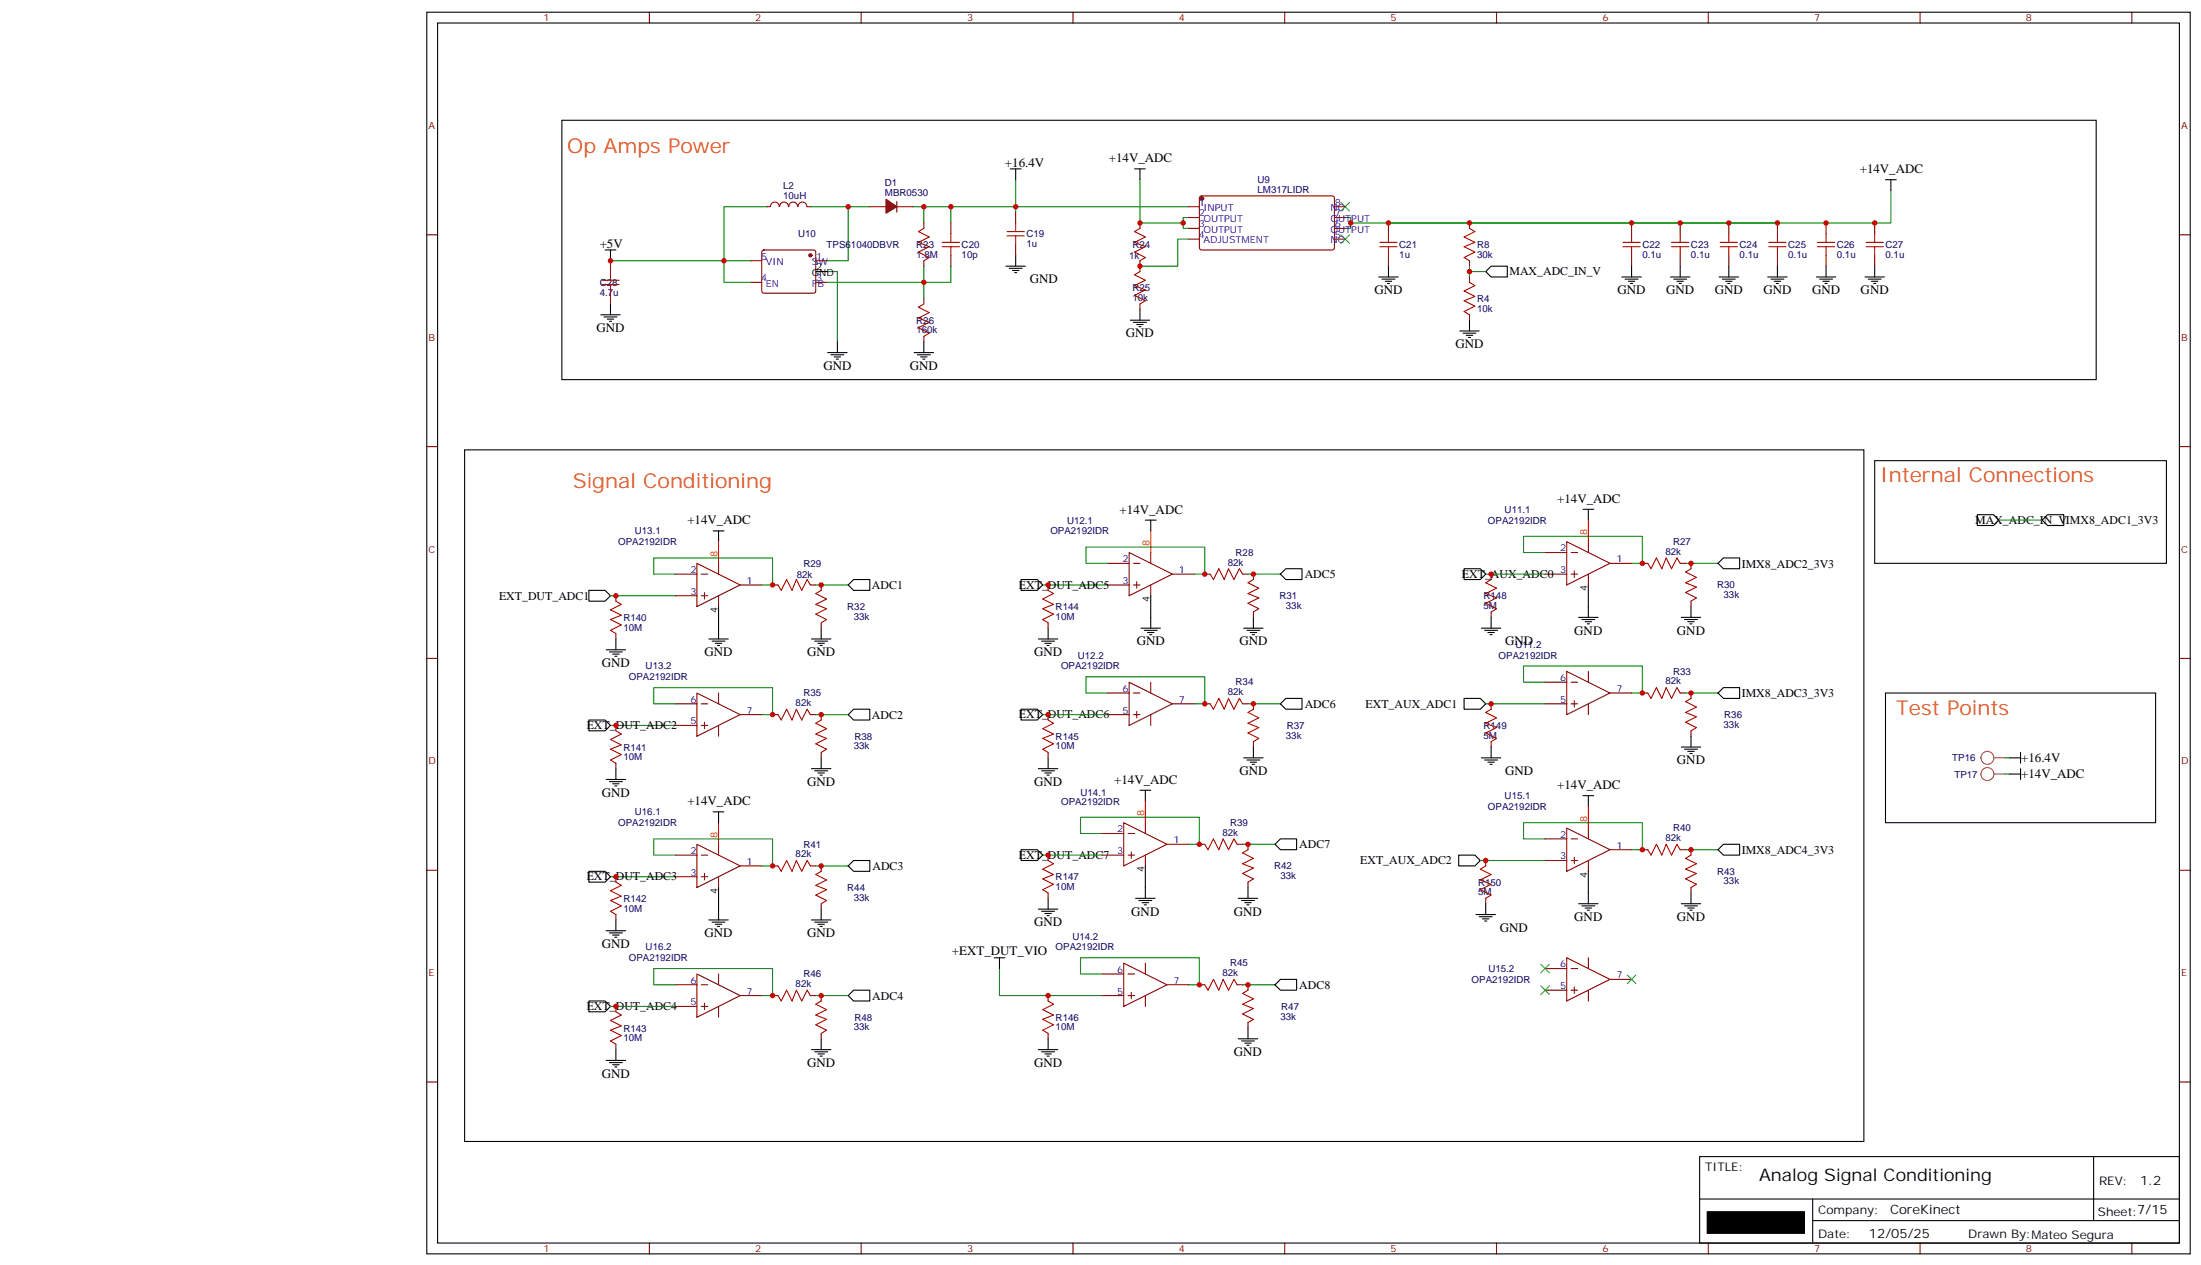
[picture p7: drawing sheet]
<svg xmlns="http://www.w3.org/2000/svg" width="719mm" height="413mm" viewBox="0 0 719 413" stroke-linecap="round" stroke-linejoin="round" font-family="sans-serif">
<g fill="none" stroke="#870000" stroke-width=".35">
<path d="M212 4v3.5M281.2 4v3.5M350.3 4v3.5M419.5 4v3.5M488.6 4v3.5M557.7 4v3.5M626.9 4v3.5M696 4v3.5M139.3 76.7h3.6M254.4 67.5a1.41 1.41 0 0 0-1.4-1.5 1.41 1.41 0 0 0-1.4 1.5h-1.1M254.6 67.5a1.41 1.41 0 0 1 1.4-1.5 1.41 1.41 0 0 1 1.4 1.5M257.6 67.5a1.41 1.41 0 0 1 1.4-1.5 1.41 1.41 0 0 1 1.4 1.5"/>
<path d="M260.6 67.5a1.41 1.41 0 0 1 1.4-1.5 1.41 1.41 0 0 1 1.4 1.5M263.5 67.5h1.1M284 67.5h5.3M292.8 67.5h5.3M292.8 65.7v3.6M301.6 72.8v1.7M310.4 72.8v3.5M331.6 69.3v3.5M331.6 79.8v3.6M372.2 72.8v1.7M388.1 67.5h3.5M388.1 71h3.5"/>
<path d="M388.1 74.5h3.5M388.1 78.1h3.5M391.8 64.2l.5-.2h42.9l.5 .7-.1 16.5-.6 .4-43-.1-.4-.6v-16.2zM435.7 67.5h3.5M435.7 71h3.5M435.7 74.5h3.5M435.7 78.1h3.5M453.3 72.8v3.5M479.8 72.8v1.7M532.7 72.8v3.5M548.6 72.8v3.5M564.4 72.8v3.5"/>
<path d="M580.3 72.8v3.5M596.2 72.8v3.5M612.1 72.8v3.5M711.6 76.7h3.5M199.3 85.1v3.6M199.3 95.7v3.5M245.2 85.1h3.5M245.2 92.2h3.5M248.9 81.8l.5-.2h16.2l.5 .2 .2 .5v12.7l-.2 .5-.5 .2h-16.2l-.5-.2-.2-.5v-12.7zM266.3 85.1h3.6M266.3 92.2h3.6M301.6 85.1v1.8"/>
<path d="M301.6 97.5v1.7M310.4 83.4v3.5M372.2 85.1v3.6M372.2 99.2v1.8M453.3 83.4v3.5M479.8 85.1v1.8M479.8 90.4v1.8M532.7 83.4v3.5M548.6 83.4v3.5M564.4 83.4v3.5M580.3 83.4v3.5M596.2 83.4v3.5"/>
<path d="M612.1 83.4v3.5M301.6 109.8v1.8M479.8 102.8v1.7M139.3 145.8h3.6M711.6 145.8h3.5M511.5 176.8l14.1 7.1-14.1 7.1zM518.6 176.8v3.6M201.1 194.5v1.8M220.5 187.4h7M220.5 194.5h7M227.5 183.9l14.2 7.1-14.2 7zM229 187.4h2.1"/>
<path d="M229 194.5h2.1M230 193.4v2.1M234.6 183.9v3.5M234.6 194.5v3.5M241.7 191h7M252.2 191h1.8M264.6 191h1.7M268.1 191v1.7M342.2 191v1.7M361.6 183.9h7.1M361.6 191h7.1M368.7 180.4l14.1 7-14.1 7.1z"/>
<path d="M370.1 183.9h2.1M370.1 191h2.1M371.1 189.9v2.1M375.7 180.4v3.5M375.7 191v3.5M382.8 187.4h7M393.3 187.4h1.8M405.7 187.4h1.8M409.2 187.4v1.8M409.2 199.8v1.7M486.8 187.4v1.8M486.8 199.8v1.7"/>
<path d="M504.5 187.4h7M504.5 180.4h7M512.9 187.4h2.2M512.9 180.4h2.2M514 186.4v2.1M518.6 187.4v3.6M525.6 183.9h7.1M536.2 183.9h1.8M548.6 183.9h1.7M552.1 183.9v1.8M552.1 196.3v1.7M139.3 214.9h3.6"/>
<path d="M201.1 206.8v1.8M268.1 203.3v1.8M342.2 203.3v1.8M511.5 219.2l14.1 7-14.1 7.1zM518.6 219.2v3.5M711.6 214.9h3.5M201.1 236.8v1.8M220.5 229.8h7M220.5 236.8h7M227.5 226.2l14.2 7.1-14.2 7zM229 229.8h2.1M229 236.8h2.1"/>
<path d="M230 235.8v2.1M234.6 226.2v3.6M234.6 236.8v3.5M241.7 233.3h7M252.2 233.3h1.8M264.6 233.3h1.7M268.1 233.3v1.8M342.2 233.3v1.8M361.6 233.3h7.1M361.6 226.2h7.1M368.7 222.7l14.1 7.1-14.1 7zM370.1 233.3h2.1"/>
<path d="M370.1 226.2h2.1M371.1 232.2v2.2M375.7 222.7v3.5M375.7 233.3v3.5M382.8 229.8h7M393.3 229.8h1.8M405.7 229.8h1.8M409.2 229.8v1.7M486.8 229.8v1.7M504.5 229.8h7M504.5 222.7h7M512.9 229.8h2.2"/>
<path d="M512.9 222.7h2.2M514 228.7v2.1M518.6 229.8v3.5M525.6 226.2h7.1M536.2 226.2h1.8M548.6 226.2h1.7M552.1 226.2v1.8M552.1 238.6v1.7M201.1 249.2v1.7M268.1 245.6v1.8M342.2 245.6v1.8M409.2 242.1v1.8"/>
<path d="M486.8 242.1v1.8M220.5 279.2h7M227.5 275.6l14.2 7.1-14.2 7zM229 279.2h2.1M234.6 275.6v3.6M342.2 279.2v1.7M359.8 272.1h7.1M359.8 279.2h7.1M366.9 268.6l14.1 7-14.1 7.1zM368.3 272.1h2.1M368.3 279.2h2.1M369.4 278.1v2.1"/>
<path d="M373.9 268.6v3.5M373.9 279.2v3.5M381 275.6h7.1M391.6 275.6h1.7M403.9 275.6h1.8M407.5 275.6v1.8M504.5 273.9h7M511.5 270.3l14.1 7.1-14.1 7zM512.9 273.9h2.2M514 279.9v2.1M518.6 270.3v3.6M525.6 277.4h7.1"/>
<path d="M536.2 277.4h1.8M548.6 277.4h1.7M552.1 277.4v1.8M139.3 284.1h3.6M201.1 286.2v1.8M201.1 298.6v1.7M220.5 286.2h7M229 286.2h2.1M230 285.2v2.1M234.6 286.2v3.5M241.7 282.7h7M252.2 282.7h1.8"/>
<path d="M264.6 282.7h1.7M268.1 282.7v1.7M268.1 295v1.8M342.2 291.5v1.8M407.5 288v1.7M485.1 280.9v1.8M485.1 293.3v1.7M504.5 280.9h7M512.9 280.9h2.2M518.6 280.9v3.5M552.1 289.7v1.8M711.6 284.1h3.5"/>
<path d="M227.5 318l14.2 7-14.2 7.1zM234.6 318v3.5M359.8 318h7.1M366.9 314.4l14.1 7.1-14.1 7zM368.3 318h2.1M373.9 314.4v3.6M504.5 316.2h7M511.5 312.7l14.1 7-14.1 7.1zM512.9 316.2h2.2M518.6 312.7v3.5M525.6 319.7h7.1M201.1 328.5v1.8"/>
<path d="M220.5 321.5h7M220.5 328.5h7M229 321.5h2.1M229 328.5h2.1M230 327.5v2.1M234.6 328.5v3.6M241.7 325h7M252.2 325h1.8M264.6 325h1.7M268.1 325v1.8M268.1 337.4v1.7M342.2 325v1.8"/>
<path d="M342.2 337.4v1.7M359.8 325h7.1M368.3 325h2.1M369.4 324v2.1M373.9 325v3.5M381 321.5h7.1M391.6 321.5h1.7M403.9 321.5h1.8M407.5 321.5v1.8M407.5 333.8v1.8M504.5 323.3h7M512.9 323.3h2.2"/>
<path d="M514 322.2v2.1M518.6 323.3v3.5M139.3 353.2h3.6M201.1 340.9v1.8M711.6 353.2h3.5M212 405.8v3.5M281.2 405.8v3.5M350.3 405.8v3.5M419.5 405.8v3.5M488.6 405.8v3.5M557.7 405.8v3.5M626.9 405.8v3.5"/>
<path d="M696 405.8v3.5"/>
</g>
<g fill="none" stroke="#000" stroke-width=".35">
<path d="M139.3 4h575.8v405.3h-575.8zM142.9 7.5h568.7v398.3h-568.7zM183.4 39.3h501v84.6h-501zM329.8 55.1h3.6M331.6 55.1v3.6M370.4 55.1h3.5M372.2 55.1v3.6M615.6 58.7h3.5M617.4 58.7v3.5M197.6 81.6h3.5M199.3 81.6v3.5M199.3 99.2v3.6"/>
<path d="M266.3 88.7h3.6M328.4 86.9h6.4M329.5 87.6h4.2M330.6 88.3h2.1M331.3 89h.7M331.6 83.4v3.5M450.1 90.4h6.4M451.2 91.1h4.2M452.3 91.8h2.1M453 92.5h.7M453.3 86.9v3.5M485.1 88.7l1.7-1.8h5.3v3.5h-5.3z"/>
<path d="M529.5 90.4h6.4M530.6 91.1h4.2M531.6 91.8h2.2M532.3 92.5h.7M532.7 86.9v3.5M545.4 90.4h6.3M546.5 91.1h4.2M547.5 91.8h2.1M548.2 92.5h.7M548.6 86.9v3.5M561.3 90.4h6.3M562.3 91.1h4.3"/>
<path d="M563.4 91.8h2.1M564.1 92.5h.7M564.4 86.9v3.5M577.1 90.4h6.4M578.2 91.1h4.2M579.3 91.8h2.1M580 92.5h.7M580.3 86.9v3.5M593 90.4h6.4M594.1 91.1h4.2M595.1 91.8h2.2M595.8 92.5h.7"/>
<path d="M596.2 86.9v3.5M608.9 90.4h6.3M610 91.1h4.2M611 91.8h2.1M611.7 92.5h.7M612.1 86.9v3.5M196.1 102.8h6.4M197.2 103.5h4.2M198.3 104.2h2.1M199 104.9h.7M270.2 115.1h6.4M271.3 115.8h4.2"/>
<path d="M272.3 116.5h2.2M273 117.2h.8M273.4 111.6v3.5M298.4 115.1h6.4M299.5 115.8h4.2M300.6 116.5h2.1M301.3 117.2h.7M301.6 111.6v3.5M369 104.5h6.4M370.1 105.2h4.2M371.1 105.9h2.1M371.8 106.6h.7"/>
<path d="M372.2 101v3.5M476.6 108.1h6.4M477.7 108.8h4.2M478.7 109.5h2.1M479.4 110.2h.7M479.8 104.5v3.6M151.7 146.9h456.8v225.7h-456.8zM612.1 150.4h95.2v33.5h-95.2zM232.8 173.3h3.6M234.6 173.3v3.5M373.9 169.8h3.6M375.7 169.8v3.5"/>
<path d="M516.8 166.3h3.5M518.6 166.3v3.5M645.6 168h5.3l1.7 1.8-1.7 1.8h-5.3zM666.7 169.8l1.8-1.8h5.3v3.6h-5.3zM192.3 192.7h5.3l1.7 1.8-1.7 1.8h-5.3zM234.6 198v10.6M276.9 191l1.8-1.8h5.3v3.5h-5.3zM333.4 189.2h5.3l1.7 1.8-1.7 1.7h-5.3zM375.7 194.5v10.6M418 187.4l1.8-1.7h5.3v3.5h-5.3zM478 185.7h5.3l1.8 1.7-1.8 1.8h-5.3zM518.6 191v10.5"/>
<path d="M552.1 198v3.5M560.9 183.9l1.8-1.8h5.3v3.6h-5.3zM197.9 212.1h6.4M199 212.8h4.2M200 213.5h2.1M200.7 214.2h.7M201.1 208.6v3.5M231.4 208.6h6.4M232.5 209.3h4.2M233.5 210h2.2M234.2 210.7h.7M264.9 208.6h6.4"/>
<path d="M266 209.3h4.2M267.1 210h2.1M267.8 210.7h.7M268.1 205.1v3.5M339 208.6h6.4M340.1 209.3h4.2M341.1 210h2.2M341.8 210.7h.7M342.2 205.1v3.5M372.5 205.1h6.4M373.6 205.8h4.2M374.6 206.5h2.2"/>
<path d="M375.4 207.2h.7M406 205.1h6.4M407.1 205.8h4.2M408.2 206.5h2.1M408.9 207.2h.7M409.2 201.5v3.6M483.7 205.1h6.3M484.7 205.8h4.2M485.8 206.5h2.1M486.5 207.2h.7M486.8 201.5v3.6M515.4 201.5h6.4"/>
<path d="M516.5 202.2h4.2M517.5 203h2.1M518.2 203.7h.7M548.9 201.5h6.4M550 202.2h4.2M551 203h2.2M551.7 203.7h.7M192.3 235.1h5.3l1.7 1.7-1.7 1.8h-5.3zM278.7 231.5h5.3v3.6h-5.3l-1.8-1.8zM333.4 231.5h5.3l1.7 1.8-1.7 1.8h-5.3zM418 229.8l1.8-1.8h5.3v3.5h-5.3zM478 228h5.3l1.8 1.8-1.8 1.7h-5.3z"/>
<path d="M560.9 226.2l1.8-1.7h5.3v3.5h-5.3zM615.6 226.2h88.2v42.4h-88.2zM197.9 254.5h6.4M199 255.2h4.2M200 255.9h2.1M200.7 256.6h.7M201.1 250.9v3.6M264.9 250.9h6.4M266 251.6h4.2M267.1 252.3h2.1M267.8 253h.7M268.1 247.4v3.5"/>
<path d="M339 250.9h6.4M340.1 251.6h4.2M341.1 252.3h2.2M341.8 253h.7M342.2 247.4v3.5M372.2 258h3.5M373.9 258v3.5M406 247.4h6.4M407.1 248.1h4.2M408.2 248.8h2.1M408.9 249.5h.7M409.2 243.9v3.5"/>
<path d="M483.7 247.4h6.3M484.7 248.1h4.2M485.8 248.8h2.1M486.5 249.5h.7M486.8 243.9v3.5M516.8 259.8h3.5M518.6 259.8v3.5M548.9 243.9h6.4M550 244.6h4.2M551 245.3h2.2M551.7 246h.7M552.1 240.3v3.6"/>
<path d="M656.2 247.4h3.5M656.2 252.7h3.5M659.7 245.6v3.6M659.7 250.9v3.6M232.8 265h3.6M234.6 265v3.6M333.4 277.4h5.3l1.7 1.8-1.7 1.7h-5.3zM416.3 275.6l1.7-1.7h5.3v3.5h-5.3zM476.2 279.2h5.3l1.8 1.7-1.8 1.8h-5.3zM560.9 277.4l1.8-1.8h5.3v3.6h-5.3zM192.3 284.4h5.3l1.7 1.8-1.7 1.8h-5.3zM234.6 289.7v10.6"/>
<path d="M268.1 296.8v3.5M276.9 282.7l1.8-1.8h5.3v3.5h-5.3zM339 296.8h6.4M340.1 297.5h4.2M341.1 298.2h2.2M341.8 298.9h.7M342.2 293.3v3.5M370.8 293.3h6.3M371.8 294h4.3M372.9 294.7h2.1M373.6 295.4h.7M373.9 282.7v10.6"/>
<path d="M404.3 293.3h6.3M405.3 294h4.3M406.4 294.7h2.1M407.1 295.4h.7M407.5 289.7v3.6M481.9 298.6h6.3M483 299.3h4.2M484 300h2.1M485.1 295v3.6M515.4 295h6.4M516.5 295.7h4.2M517.5 296.4h2.1"/>
<path d="M518.2 297.1h.7M518.6 284.4v10.6M548.9 295h6.4M550 295.7h4.2M551 296.4h2.2M551.7 297.1h.7M552.1 291.5v3.5M197.9 303.8h6.4M199 304.6h4.2M200 305.3h2.1M200.7 306h.7M201.1 300.3v3.5"/>
<path d="M231.4 300.3h6.4M232.5 301h4.2M233.5 301.7h2.2M234.2 302.4h.7M264.9 300.3h6.4M266 301h4.2M267.1 301.7h2.1M267.8 302.4h.7M324.6 312.7h3.5M326.3 312.7v3.5M484.7 300.7h.7M192.3 326.8h5.3l1.7 1.7-1.7 1.8h-5.3z"/>
<path d="M268.1 339.1v3.6M276.9 325l1.8-1.7h5.3v3.5h-5.3zM342.2 339.1v3.6M404.3 339.1h6.3M405.3 339.8h4.3M407.5 335.6v3.5M416.3 321.5l1.7-1.8h5.3v3.6h-5.3zM197.9 346.2h6.4M199 346.9h4.2M200 347.6h2.1M200.7 348.3h.7M201.1 342.7v3.5"/>
<path d="M264.9 342.7h6.4M266 343.4h4.2M267.1 344.1h2.1M267.8 344.8h.7M339 342.7h6.4M340.1 343.4h4.2M341.1 344.1h2.2M341.8 344.8h.7M406.4 340.5h2.1M407.1 341.2h.7M554.9 377.6h156.7v28.2h-156.7zM683.5 377.6l.1 20.9"/>
<path d="M555 391.4h156.4M591.8 398.5h119.6M591.8 391.4v14.1"/>
</g>
<path d="M234.6 176.8v7.1M375.7 173.3v7.1M518.6 169.8v7M234.6 268.6v7M373.9 261.5v7.1M518.6 263.3v7" fill="none" stroke="#f00" stroke-width=".35"/>
<g fill="none" stroke="#008700" stroke-width=".35">
<path d="M331.6 58.7v8.8h56.5M372.2 58.7v14.1h14.1v-1.8h1.8M250.5 67.5h-14.1v24.7h8.8M264.6 67.5h19.4M276.9 67.5v17.6h-7M298.1 67.5h12.3v5.3M301.6 67.5v5.3M310.4 67.5h21.2v1.8M386.3 72.8v1.7h1.8M388.1 78.1h-3.6v8.8h-12.3M441 72.8v1.7h-1.8M453.3 72.8h127"/>
<path d="M617.4 62.2v10.6h-176.4v-1.8h-1.8M199.3 85.1h45.9M269.9 88.7h3.5v22.9M301.6 86.9v10.6M310.4 86.9v5.3h-40.5M479.8 86.9v3.5M479.8 88.7h5.3M652.6 169.8h14.1M199.3 194.5h21.2M220.5 187.4h-7.1v-5.3h38.8v8.9h-3.5M266.3 191h10.6M340.4 191h21.2"/>
<path d="M361.6 183.9h-7.1v-5.3h38.8v8.8h-3.5M407.5 187.4h10.5M485.1 187.4h19.4M504.5 180.4h-7.1v-5.3h38.8v8.8h-3.5M550.3 183.9h10.6M199.3 236.8h21.2M220.5 229.8h-7.1v-5.3h38.8v8.8h-3.5M266.3 233.3h10.6M340.4 233.3h21.2M361.6 226.2h-7.1v-5.3h38.8v8.9h-3.5M407.5 229.8h10.5M485.1 229.8h19.4"/>
<path d="M504.5 222.7h-7.1v-5.3h38.8v8.8h-3.5M550.3 226.2h10.6M654.4 247.4h1.8M654.4 252.7h1.8M220.5 279.2h-7.1v-5.3h38.8v8.8h-3.5M340.4 279.2h19.4M359.8 272.1h-7v-5.3h38.8v8.8h-3.5M405.7 275.6h10.6M504.5 273.9h-7.1v-5.3h38.8v8.8h-3.5M550.3 277.4h10.6M199.3 286.2h21.2M266.3 282.7h10.6"/>
<path d="M483.3 280.9h21.2M326.3 316.2v8.8h33.5M359.8 318h-7v-5.3h38.8v8.8h-3.5M199.3 328.5h21.2M220.5 321.5h-7.1v-5.3h38.8v8.8h-3.5M266.3 325h10.6M405.7 321.5h10.6"/>
</g>
<g fill="none" stroke="#a10000" stroke-width=".35">
<path d="M301.6 74.5l-1.7 1.1 3.5 1.8-3.5 1.7 3.5 1.4-3.5 1.8 3.5 1.8-1.8 1M307.6 79.1h5.7M310.4 76.3v2.8M328.8 77h5.6M328.8 75.6h5.6M331.6 72.8v2.8M331.6 77v2.8M372.2 74.5l-1.8 1.1 3.5 1.8-3.5 1.7 3.5 1.4-3.5 1.8 3.5 1.8-1.7 1M450.5 79.1h5.6M453.3 76.3v2.8M479.8 74.5l1.7 1.1-3.5 1.8 3.5 1.7-3.5 1.4 3.5 1.8-3.5 1.8 1.8 1M529.9 79.1h5.6"/>
<path d="M532.7 76.3v2.8M545.7 79.1h5.7M548.6 76.3v2.8M561.6 79.1h5.7M564.4 76.3v2.8M577.5 79.1h5.6M580.3 76.3v2.8M593.4 79.1h5.6M596.2 76.3v2.8M609.2 79.1h5.7M612.1 76.3v2.8M196.5 92.9h5.6"/>
<path d="M196.5 91.5h5.6M199.3 88.7v2.8M199.3 92.9v2.8M301.6 99.2l-1.7 1.1 3.5 1.8-3.5 1.7 3.5 1.4-3.5 1.8 3.5 1.8-1.8 1M307.6 80.5h5.7M310.4 80.5v2.9M372.2 88.7l-1.8 1 3.5 1.8-3.5 1.7 3.5 1.5-3.5 1.7 3.5 1.8-1.7 1M450.5 80.5h5.6M453.3 80.5v2.9M479.8 92.2l1.7 1-3.5 1.8 3.5 1.8-3.5 1.4 3.5 1.7-3.5 1.8 1.8 1.1M529.9 80.5h5.6M532.7 80.5v2.9"/>
<path d="M545.7 80.5h5.7M548.6 80.5v2.9M561.6 80.5h5.7M564.4 80.5v2.9M577.5 80.5h5.6M580.3 80.5v2.9M593.4 80.5h5.6M596.2 80.5v2.9M609.2 80.5h5.7M612.1 80.5v2.9M201.1 196.3l1.7 1-3.5 1.8 3.5 1.7-3.5 1.4 3.5 1.8-3.5 1.8 1.8 1M254 191l1.1 1.7 1.7-3.5 1.8 3.5 1.4-3.5 1.8 3.5 1.7-3.5 1.1 1.8"/>
<path d="M268.1 192.7l-1.8 1.1 3.6 1.7-3.6 1.8 3.6 1.4-3.6 1.8 3.6 1.7-1.8 1.1M342.2 192.7l1.8 1.1-3.6 1.7 3.6 1.8-3.6 1.4 3.6 1.8-3.6 1.7 1.8 1.1M395.1 187.4l1.1 1.8 1.7-3.5 1.8 3.5 1.4-3.5 1.8 3.5 1.7-3.5 1.1 1.7M409.2 189.2l-1.7 1.1 3.5 1.7-3.5 1.8 3.5 1.4-3.5 1.8 3.5 1.7-1.8 1.1M486.8 189.2l-1.7 1.1 3.5 1.7-3.5 1.8 3.5 1.4-3.5 1.8 3.5 1.7-1.8 1.1M538 183.9l1 1.8 1.8-3.6 1.8 3.6 1.4-3.6 1.7 3.6 1.8-3.6 1.1 1.8M552.1 185.7l-1.8 1 3.6 1.8-3.6 1.8 3.6 1.4-3.6 1.7 3.6 1.8-1.8 1.1M201.1 238.6l1.7 1-3.5 1.8 3.5 1.8-3.5 1.4 3.5 1.7-3.5 1.8 1.8 1.1M254 233.3l1.1 1.8 1.7-3.6 1.8 3.6 1.4-3.6 1.8 3.6 1.7-3.6 1.1 1.8M268.1 235.1l-1.8 1 3.6 1.8-3.6 1.7 3.6 1.5-3.6 1.7 3.6 1.8-1.8 1M342.2 235.1l1.8 1-3.6 1.8 3.6 1.7-3.6 1.5 3.6 1.7-3.6 1.8 1.8 1M395.1 229.8l1.1 1.7 1.7-3.5 1.8 3.5 1.4-3.5 1.8 3.5 1.7-3.5 1.1 1.8"/>
<path d="M409.2 231.5l-1.7 1.1 3.5 1.8-3.5 1.7 3.5 1.4-3.5 1.8 3.5 1.8-1.8 1M486.8 231.5l-1.7 1.1 3.5 1.8-3.5 1.7 3.5 1.4-3.5 1.8 3.5 1.8-1.8 1M538 226.2l1 1.8 1.8-3.5 1.8 3.5 1.4-3.5 1.7 3.5 1.8-3.5 1.1 1.7M552.1 228l-1.8 1.1 3.6 1.7-3.6 1.8 3.6 1.4-3.6 1.8 3.6 1.7-1.8 1.1M393.3 275.6l1.1 1.8 1.8-3.5 1.7 3.5 1.4-3.5 1.8 3.5 1.8-3.5 1 1.7M407.5 277.4l-1.8 1 3.5 1.8-3.5 1.8 3.5 1.4-3.5 1.8 3.5 1.7-1.7 1.1M538 277.4l1 1.8 1.8-3.6 1.8 3.6 1.4-3.6 1.7 3.6 1.8-3.6 1.1 1.8M552.1 279.2l-1.8 1 3.6 1.8-3.6 1.7 3.6 1.5-3.6 1.7 3.6 1.8-1.8 1M201.1 288l1.7 1-3.5 1.8 3.5 1.8-3.5 1.4 3.5 1.7-3.5 1.8 1.8 1.1M254 282.7l1.1 1.7 1.7-3.5 1.8 3.5 1.4-3.5 1.8 3.5 1.7-3.5 1.1 1.8M268.1 284.4l-1.8 1.1 3.6 1.8-3.6 1.7 3.6 1.4-3.6 1.8 3.6 1.8-1.8 1M342.2 280.9l1.8 1.1-3.6 1.7 3.6 1.8-3.6 1.4 3.6 1.8-3.6 1.7 1.8 1.1"/>
<path d="M485.1 282.7l-1.8 1 3.5 1.8-3.5 1.8 3.5 1.4-3.5 1.7 3.5 1.8-1.7 1.1M201.1 330.3l1.7 1.1-3.5 1.7 3.5 1.8-3.5 1.4 3.5 1.8-3.5 1.7 1.8 1.1M254 325l1.1 1.8 1.7-3.5 1.8 3.5 1.4-3.5 1.8 3.5 1.7-3.5 1.1 1.7M268.1 326.8l-1.8 1 3.6 1.8-3.6 1.8 3.6 1.4-3.6 1.7 3.6 1.8-1.8 1.1M342.2 326.8l1.8 1-3.6 1.8 3.6 1.8-3.6 1.4 3.6 1.7-3.6 1.8 1.8 1.1M393.3 321.5l1.1 1.8 1.8-3.6 1.7 3.6 1.4-3.6 1.8 3.6 1.8-3.6 1 1.8M407.5 323.3l-1.8 1 3.5 1.8-3.5 1.7 3.5 1.4-3.5 1.8 3.5 1.8-1.7 1"/>
</g>
<path d="M437.8 76.7l2.8 2.8M437.8 66.1l2.8 2.8M440.6 76.7l-2.8 2.8M440.6 66.1l-2.8 2.8M503.1 314.8l2.8 2.8M505.9 314.8l-2.8 2.8M531.3 318.3l2.8 2.8M534.1 318.3l-2.8 2.8M503.1 321.8l2.8 2.9M505.9 321.8l-2.8 2.9" fill="none" stroke="#3c3" stroke-width=".35"/>
<path d="M557.4 395.6h31.7v7h-31.7z" fill="#000" stroke="#000" stroke-width=".35"/>
<g fill="#870000" stroke="#870000" stroke-width=".35">
<path d="M289.3 65l3.5 2.5-3.5 2.1z"/>
<circle cx="392.5" cy="64.8" r=".53"/>
<circle cx="264.6" cy="83.4" r=".53"/>
</g>
<g fill="none" stroke="#a64a4a" stroke-width=".35">
<path d="M650.9 252.7h3.5M650.9 247.4h3.5"/>
<circle cx="648.9" cy="252.7" r="2.12"/>
<circle cx="648.9" cy="247.4" r="2.12"/>
</g>
<g fill="#c00">
<circle cx="393.3" cy="187.4" r=".88"/>
<circle cx="409.2" cy="187.4" r=".88"/>
<circle cx="409.2" cy="229.8" r=".88"/>
<circle cx="393.3" cy="229.8" r=".88"/>
<circle cx="391.6" cy="321.5" r=".88"/>
<circle cx="407.5" cy="321.5" r=".88"/>
<circle cx="407.5" cy="275.6" r=".88"/>
<circle cx="391.6" cy="275.6" r=".88"/>
<circle cx="252.2" cy="282.7" r=".88"/>
<circle cx="268.1" cy="282.7" r=".88"/>
<circle cx="268.1" cy="325" r=".88"/>
<circle cx="252.2" cy="325" r=".88"/>
<circle cx="252.2" cy="233.3" r=".88"/>
<circle cx="268.1" cy="233.3" r=".88"/>
<circle cx="268.1" cy="191" r=".88"/>
<circle cx="252.2" cy="191" r=".88"/>
<circle cx="536.2" cy="226.2" r=".88"/>
<circle cx="552.1" cy="226.2" r=".88"/>
<circle cx="552.1" cy="183.9" r=".88"/>
<circle cx="536.2" cy="183.9" r=".88"/>
<circle cx="552.1" cy="277.4" r=".88"/>
<circle cx="536.2" cy="277.4" r=".88"/>
<circle cx="580.3" cy="72.8" r=".88"/>
<circle cx="564.4" cy="72.8" r=".88"/>
<circle cx="548.6" cy="72.8" r=".88"/>
<circle cx="532.7" cy="72.8" r=".88"/>
<circle cx="453.3" cy="72.8" r=".88"/>
<circle cx="441" cy="72.8" r=".88"/>
<circle cx="372.2" cy="86.9" r=".88"/>
<circle cx="372.2" cy="72.8" r=".88"/>
<circle cx="386.3" cy="72.8" r=".88"/>
<circle cx="331.6" cy="67.5" r=".88"/>
<circle cx="310.4" cy="67.5" r=".88"/>
<circle cx="199.3" cy="85.1" r=".88"/>
<circle cx="301.6" cy="67.5" r=".88"/>
<circle cx="301.6" cy="92.2" r=".88"/>
<circle cx="276.9" cy="67.5" r=".88"/>
<circle cx="236.4" cy="85.1" r=".88"/>
<circle cx="596.2" cy="72.8" r=".88"/>
<circle cx="612.1" cy="72.8" r=".88"/>
<circle cx="479.8" cy="72.8" r=".88"/>
<circle cx="479.8" cy="88.7" r=".88"/>
<circle cx="201.1" cy="194.5" r=".88"/>
<circle cx="201.1" cy="236.8" r=".88"/>
<circle cx="201.1" cy="286.2" r=".88"/>
<circle cx="201.1" cy="328.5" r=".88"/>
<circle cx="342.2" cy="233.3" r=".88"/>
<circle cx="342.2" cy="191" r=".88"/>
<circle cx="342.2" cy="279.2" r=".88"/>
<circle cx="342.2" cy="325" r=".88"/>
<circle cx="486.8" cy="187.4" r=".88"/>
<circle cx="486.8" cy="229.8" r=".88"/>
<circle cx="485.1" cy="280.9" r=".88"/>
</g>
<g font-size="6.7" fill="#f60">
<text x="185.2" y="49.8">Op Amps Power</text>
<text x="187" y="159.2">Signal Conditioning</text>
<text x="613.8" y="157.4">Internal Connections</text>
<text x="619.1" y="233.3">Test Points</text>
</g>
<text font-size="5.6" x="574.3" y="385.7">Analog Signal Conditioning</text>
<g font-size="4.2">
<text x="362" y="53">+14V_ADC</text>
<text x="328.1" y="54.4">+16.4V</text>
<text x="607.2" y="56.6">+14V_ADC</text>
<text x="195.8" y="80.9">+5V</text>
<text x="336.2" y="92.5">GND</text>
<text x="448.7" y="96.1">GND</text>
<text x="528.1" y="96.1">GND</text>
<text x="544" y="96.1">GND</text>
<text x="559.9" y="96.1">GND</text>
<text x="575.7" y="96.1">GND</text>
<text x="591.6" y="96.1">GND</text>
<text x="607.5" y="96.1">GND</text>
<text x="194.7" y="108.4">GND</text>
<text x="367.6" y="110.2">GND</text>
<text x="475.2" y="113.7">GND</text>
<text x="268.8" y="120.8">GND</text>
<text x="297" y="120.8">GND</text>
<text x="365.5" y="167.7">+14V_ADC</text>
<text x="508.4" y="164.2">+14V_ADC</text>
<text x="224.4" y="171.2">+14V_ADC</text>
<text x="514" y="207.2">GND</text>
<text x="547.5" y="207.2">GND</text>
<text x="230" y="214.2">GND</text>
<text x="263.5" y="214.2">GND</text>
<text x="337.6" y="214.2">GND</text>
<text x="371.1" y="210.7">GND</text>
<text x="404.6" y="210.7">GND</text>
<text x="491.4" y="210.7">GND</text>
<text x="196.5" y="217.8">GND</text>
<text x="547.5" y="249.5">GND</text>
<text x="659.9" y="248.8">+16.4V</text>
<text x="263.5" y="256.6">GND</text>
<text x="337.6" y="256.6">GND</text>
<text x="363.8" y="255.9">+14V_ADC</text>
<text x="404.6" y="253">GND</text>
<text x="491.4" y="253">GND</text>
<text x="508.4" y="257.6">+14V_ADC</text>
<text x="659.9" y="254.1">+14V_ADC</text>
<text x="196.5" y="260.1">GND</text>
<text x="224.4" y="262.9">+14V_ADC</text>
<text x="369.4" y="298.9">GND</text>
<text x="402.9" y="298.9">GND</text>
<text x="230" y="306">GND</text>
<text x="263.5" y="306">GND</text>
<text x="337.6" y="302.4">GND</text>
<text x="489.7" y="304.2">GND</text>
<text x="514" y="300.7">GND</text>
<text x="547.5" y="300.7">GND</text>
<text x="196.5" y="309.5">GND</text>
<text x="310.8" y="311.6">+EXT_DUT_VIO</text>
<text x="402.9" y="344.8">GND</text>
<text x="196.5" y="351.8">GND</text>
<text x="263.5" y="348.3">GND</text>
<text x="337.6" y="348.3">GND</text>
<text x="698.7" y="386.8">1.2</text>
<text x="617.1" y="396.4">CoreKinect</text>
<text x="610.2" y="404.2">12/05/25</text>
</g>
<g font-size="3.9">
<text x="492.8" y="89.9">MAX_ADC_IN_V</text>
<text x="644.9" y="171.1">MAX_ADC_IN_V</text>
<text x="674.5" y="171.1">IMX8_ADC1_3V3</text>
<text x="568.7" y="185.3">IMX8_ADC2_3V3</text>
<text x="426" y="188.7">ADC5</text>
<text x="477.3" y="188.6">EXT_AUX_ADC0</text>
<text x="162.9" y="195.7">EXT_DUT_ADC1</text>
<text x="284.7" y="192.3">ADC1</text>
<text x="332.7" y="192.2">EXT_DUT_ADC5</text>
<text x="568.7" y="227.5">IMX8_ADC3_3V3</text>
<text x="426" y="231">ADC6</text>
<text x="445.8" y="231">EXT_AUX_ADC1</text>
<text x="191.6" y="238.1">EXT_DUT_ADC2</text>
<text x="284.7" y="234.6">ADC2</text>
<text x="332.7" y="234.5">EXT_DUT_ADC6</text>
<text x="332.7" y="280.4">EXT_DUT_ADC7</text>
<text x="424.2" y="276.9">ADC7</text>
<text x="568.7" y="278.8">IMX8_ADC4_3V3</text>
<text x="191.6" y="287.4">EXT_DUT_ADC3</text>
<text x="284.9" y="283.9">ADC3</text>
<text x="444.1" y="282.2">EXT_AUX_ADC2</text>
<text x="424.2" y="322.7">ADC8</text>
<text x="191.6" y="329.8">EXT_DUT_ADC4</text>
<text x="284.8" y="326.3">ADC4</text>
<text x="556.7" y="382.2">TITLE:</text>
<text x="685.3" y="386.8">REV:</text>
<text x="593.6" y="396.4">Company:</text>
<text x="685" y="397">Sheet:7/15</text>
<text x="593.6" y="404">Date:</text>
<text x="642.6" y="404.1">Drawn By:Mateo Segura</text>
</g>
<g font-size="3.2" fill="#800">
<text x="177.4" y="7">1</text>
<text x="246.6" y="7">2</text>
<text x="315.7" y="7">3</text>
<text x="384.9" y="7">4</text>
<text x="454" y="7">5</text>
<text x="523.2" y="7">6</text>
<text x="592.3" y="7">7</text>
<text x="661.5" y="7">8</text>
<text x="139.9" y="42.1">A</text>
<text x="712.1" y="42.1">A</text>
<text x="139.9" y="111.2">B</text>
<text x="712.1" y="111.2">B</text>
<text x="139.9" y="180.4">C</text>
<text x="712.1" y="180.4">C</text>
<text x="139.9" y="249.5">D</text>
<text x="712.1" y="249.5">D</text>
<text x="139.9" y="318.7">E</text>
<text x="712.1" y="318.7">E</text>
<text x="177.4" y="408.8">1</text>
<text x="246.6" y="408.8">2</text>
<text x="315.7" y="408.8">3</text>
<text x="384.9" y="408.8">4</text>
<text x="454" y="408.8">5</text>
<text x="523.2" y="408.8">6</text>
<text x="592.3" y="408.8">7</text>
<text x="661.5" y="408.8">8</text>
</g>
<g font-size="3.2" fill="#000080">
<text x="410.6" y="59.7">U9</text>
<text x="255.7" y="64.9">10uH</text>
<text x="255.7" y="61.7">L2</text>
<text x="288.9" y="64">MBR0530</text>
<text x="288.9" y="60.8">D1</text>
<text x="410.6" y="62.9">LM317LIDR</text>
<text x="260.5" y="77.4">U10</text>
<text x="335.1" y="77.4">C19</text>
<text x="269.9" y="81">TPS61040DBVR</text>
<text x="299.2" y="81">R23</text>
<text x="314" y="81">C20</text>
<text x="335.1" y="80.6">1u</text>
<text x="369.7" y="81">R24</text>
<text x="456.8" y="81">C21</text>
<text x="482.2" y="81">R8</text>
<text x="536.2" y="81">C22</text>
<text x="552.1" y="81">C23</text>
<text x="568" y="81">C24</text>
<text x="583.8" y="81">C25</text>
<text x="599.7" y="81">C26</text>
<text x="615.6" y="81">C27</text>
<text x="299.2" y="84.1">1.8M</text>
<text x="314" y="84.1">10p</text>
<text x="368.6" y="84.5">1k</text>
<text x="456.8" y="84.1">1u</text>
<text x="482.2" y="84.1">30k</text>
<text x="536.2" y="84.1">0.1u</text>
<text x="552.1" y="84.1">0.1u</text>
<text x="568" y="84.1">0.1u</text>
<text x="583.8" y="84.1">0.1u</text>
<text x="599.7" y="84.1">0.1u</text>
<text x="615.6" y="84.1">0.1u</text>
<text x="195.8" y="93.3">C28</text>
<text x="369.7" y="95.1">R25</text>
<text x="195.8" y="96.5">4.7u</text>
<text x="369.7" y="98.2">10k</text>
<text x="482.2" y="101.8">10k</text>
<text x="482.2" y="98.6">R4</text>
<text x="299.2" y="105.7">R26</text>
<text x="299.2" y="108.8">160k</text>
<text x="491.3" y="167.4">U11.1</text>
<text x="348.4" y="170.9">U12.1</text>
<text x="485.8" y="170.9">OPA2192IDR</text>
<text x="201.8" y="178">OPA2192IDR</text>
<text x="207.3" y="174.5">U13.1</text>
<text x="342.9" y="174.5">OPA2192IDR</text>
<text x="546.3" y="177.9">R27</text>
<text x="262.3" y="185">R29</text>
<text x="400.9" y="184.6">82k</text>
<text x="403.4" y="181.4">R28</text>
<text x="543.7" y="181.1">82k</text>
<text x="260.1" y="188.6">82k</text>
<text x="417.7" y="195.6">R31</text>
<text x="484.4" y="195.6">R148</text>
<text x="560.6" y="192.1">R30</text>
<text x="562.7" y="195.3">33k</text>
<text x="203.6" y="202.7">R140</text>
<text x="276.6" y="199.1">R32</text>
<text x="278.7" y="202.3">33k</text>
<text x="344.7" y="202.3">10M</text>
<text x="344.7" y="199.2">R144</text>
<text x="419.8" y="198.8">33k</text>
<text x="484.4" y="198.8">5M</text>
<text x="203.6" y="205.8">10M</text>
<text x="351.9" y="215">U12.2</text>
<text x="489.3" y="215">OPA2192IDR</text>
<text x="494.8" y="211.5">U11.2</text>
<text x="210.8" y="218.5">U13.2</text>
<text x="346.4" y="218.5">OPA2192IDR</text>
<text x="546.3" y="220.2">R33</text>
<text x="205.3" y="222.1">OPA2192IDR</text>
<text x="262.3" y="227.3">R35</text>
<text x="400.9" y="226.9">82k</text>
<text x="403.4" y="223.8">R34</text>
<text x="543.7" y="223.4">82k</text>
<text x="259.8" y="230.5">82k</text>
<text x="420.1" y="238">R37</text>
<text x="484.4" y="238">R149</text>
<text x="562.7" y="237.6">33k</text>
<text x="563" y="234.4">R36</text>
<text x="203.6" y="245">R141</text>
<text x="278.7" y="244.6">33k</text>
<text x="279" y="241.5">R38</text>
<text x="344.7" y="244.6">10M</text>
<text x="344.7" y="241.5">R145</text>
<text x="419.8" y="241.1">33k</text>
<text x="484.4" y="241.1">5M</text>
<text x="203.6" y="248.2">10M</text>
<text x="637.4" y="248.5">TP16</text>
<text x="638.1" y="253.8">TP17</text>
<text x="346.4" y="262.7">OPA2192IDR</text>
<text x="352.8" y="259.8">U14.1</text>
<text x="491.3" y="260.9">U15.1</text>
<text x="201.8" y="269.7">OPA2192IDR</text>
<text x="207.3" y="266.2">U16.1</text>
<text x="401.7" y="269.6">R39</text>
<text x="485.8" y="264.4">OPA2192IDR</text>
<text x="399.1" y="272.8">82k</text>
<text x="543.7" y="274.6">82k</text>
<text x="546.3" y="271.4">R40</text>
<text x="259.8" y="279.9">82k</text>
<text x="262.3" y="276.7">R41</text>
<text x="344.7" y="287.3">R147</text>
<text x="416" y="283.8">R42</text>
<text x="418.1" y="287">33k</text>
<text x="560.6" y="285.6">R43</text>
<text x="276.6" y="290.9">R44</text>
<text x="344.7" y="290.5">10M</text>
<text x="482.6" y="292.3">5M</text>
<text x="482.6" y="289.1">R150</text>
<text x="562.7" y="288.7">33k</text>
<text x="203.6" y="297.6">10M</text>
<text x="203.6" y="294.4">R142</text>
<text x="278.7" y="294">33k</text>
<text x="210.8" y="310.3">U16.2</text>
<text x="344.7" y="310.3">OPA2192IDR</text>
<text x="350.1" y="306.7">U14.2</text>
<text x="205.3" y="313.8">OPA2192IDR</text>
<text x="401.7" y="315.5">R45</text>
<text x="486" y="317.3">U15.2</text>
<text x="259.8" y="322.2">82k</text>
<text x="262.3" y="319">R46</text>
<text x="399.1" y="318.7">82k</text>
<text x="480.5" y="320.9">OPA2192IDR</text>
<text x="418.3" y="329.7">R47</text>
<text x="279" y="333.2">R48</text>
<text x="344.7" y="333.2">R146</text>
<text x="418.1" y="332.8">33k</text>
<text x="203.6" y="339.9">10M</text>
<text x="203.6" y="336.7">R143</text>
<text x="278.7" y="336.4">33k</text>
<text x="344.7" y="336.4">10M</text>
</g>
<g font-size="3.2" fill="#00f">
<text x="391.4" y="67.1">1</text>
<text x="391.4" y="70.7">2</text>
<text x="392.9" y="68.9">INPUT</text>
<text x="434.4" y="68.9">NC</text>
<text x="435.9" y="70.7">7</text>
<text x="435.9" y="67.1">8</text>
<text x="391.4" y="74.2">3</text>
<text x="391.4" y="77.7">4</text>
<text x="392.9" y="72.4">OUTPUT</text>
<text x="392.9" y="76">OUTPUT</text>
<text x="434.4" y="76">OUTPUT</text>
<text x="434.4" y="72.4">OUTPUT</text>
<text x="435.9" y="77.7">5</text>
<text x="435.9" y="74.2">6</text>
<text x="392.9" y="79.5">ADJUSTMENT</text>
<text x="434.4" y="79.5">NC</text>
<text x="248.5" y="84.8">5</text>
<text x="250" y="86.5">VIN</text>
<text x="265" y="86.5">SW</text>
<text x="266.5" y="84.8">1</text>
<text x="248.5" y="91.8">4</text>
<text x="250" y="93.6">EN</text>
<text x="265" y="93.6">FB</text>
<text x="266.5" y="91.8">3</text>
<text x="366.5" y="183.6">2</text>
<text x="509.4" y="180">2</text>
<text x="527.8" y="183.6">1</text>
<text x="225.4" y="187.1">2</text>
<text x="243.8" y="190.6">1</text>
<text x="366.5" y="190.6">3</text>
<text x="384.9" y="187.1">1</text>
<text x="509.4" y="187.1">3</text>
<text x="225.4" y="194.1">3</text>
<text x="366.5" y="225.9">6</text>
<text x="509.4" y="222.4">6</text>
<text x="527.8" y="225.9">7</text>
<text x="225.4" y="229.4">6</text>
<text x="243.8" y="232.9">7</text>
<text x="366.5" y="232.9">5</text>
<text x="384.9" y="229.4">7</text>
<text x="509.4" y="229.4">5</text>
<text x="225.4" y="236.5">5</text>
<text x="364.8" y="271.7">2</text>
<text x="383.1" y="275.3">1</text>
<text x="509.4" y="273.5">2</text>
<text x="225.4" y="278.8">2</text>
<text x="364.8" y="278.8">3</text>
<text x="509.4" y="280.6">3</text>
<text x="527.8" y="277">1</text>
<text x="225.4" y="285.9">3</text>
<text x="243.8" y="282.3">1</text>
<text x="364.8" y="317.6">6</text>
<text x="509.4" y="315.8">6</text>
<text x="225.4" y="321.1">6</text>
<text x="383.1" y="321.1">7</text>
<text x="509.4" y="322.9">5</text>
<text x="527.8" y="319.4">7</text>
<text x="225.4" y="328.2">5</text>
<text x="243.8" y="324.7">7</text>
<text x="364.8" y="324.7">5</text>
</g>
<g font-size="3.2">
<text x="266.5" y="88.3">2</text>
<text x="265" y="90.1">GND</text>
<text x="375.4" y="196.6" transform="rotate(-90 375.4 196.6)">4</text>
<text x="518.2" y="193.1" transform="rotate(-90 518.2 193.1)">4</text>
<text x="234.2" y="200.1" transform="rotate(-90 234.2 200.1)">4</text>
<text x="373.6" y="284.8" transform="rotate(-90 373.6 284.8)">4</text>
<text x="518.2" y="286.6" transform="rotate(-90 518.2 286.6)">4</text>
<text x="234.2" y="291.9" transform="rotate(-90 234.2 291.9)">4</text>
</g>
<g font-size="3.2" fill="#f00">
<text x="375.4" y="178.3" transform="rotate(-90 375.4 178.3)">8</text>
<text x="518.2" y="174.7" transform="rotate(-90 518.2 174.7)">8</text>
<text x="234.2" y="181.8" transform="rotate(-90 234.2 181.8)">8</text>
<text x="373.6" y="266.5" transform="rotate(-90 373.6 266.5)">8</text>
<text x="518.2" y="268.2" transform="rotate(-90 518.2 268.2)">8</text>
<text x="234.2" y="273.5" transform="rotate(-90 234.2 273.5)">8</text>
</g>
</svg>
